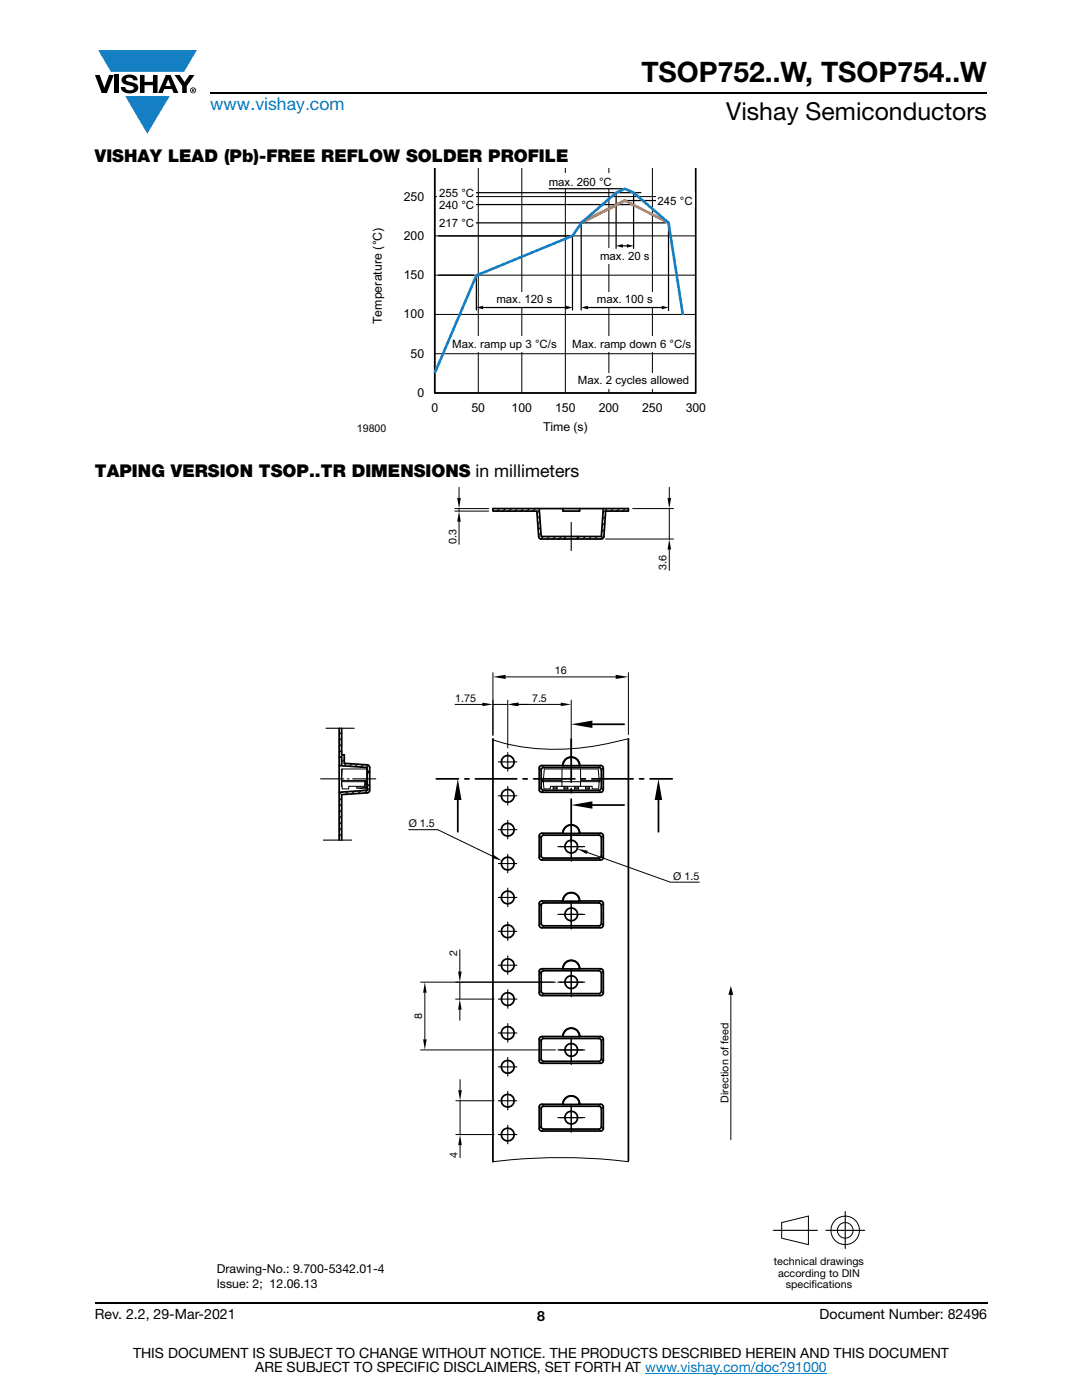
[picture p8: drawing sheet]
<svg xmlns="http://www.w3.org/2000/svg" width="216mm" height="279mm" viewBox="0 0 216 279" stroke-linecap="round" stroke-linejoin="round" font-family="sans-serif">
<g fill="#147fc3">
<path d="M19.6 10h19.7l-2.6 4.3h-1.1h-13.5z"/>
<path d="M25 19.2h8.9l-4.5 7.5z"/>
</g>
<g fill="#000">
<path d="M18.9 15h1l.9 2.5 1-2.5h.9l-1.4 3.6h-1zM22.9 15h.9v3.6h-.9zM24.6 15.3a2.1 2.1 0 0 1 2.8 .3l.1 .4h-.9a.79 .79 0 0 0-.7-.5 .79 .79 0 0 0-.8 .4l.3 .3 1 .2a1.08 1.08 0 0 1 1.2 1 1.08 1.08 0 0 1-1.1 1.2 1.73 1.73 0 0 1-2.4-1.2h.9a.96 .96 0 0 0 .8 .6 .96 .96 0 0 0 .9-.4 1.31 1.31 0 0 0-1.2-.6 1.03 1.03 0 0 1-1.1-.6 1.03 1.03 0 0 1 .2-1.1zM27.9 15h.9v1.3h1.7v-1.3h.9v3.6h-.9v-1.6h-1.7v1.6h-.9zM34.8 15h1.1l.9 1.4 1-1.4h1l-1.5 2.2v1.4h-.9v-1.4z"/>
<path d="M33.6 15.9l.5 1.3h-1.1zM33.1 15l-1.6 3.6h1l.3-.8h1.5l.3 .8h1l-1.6-3.6z"/>
<path d="M38.4 17.8h.2v.2h-.2zM38.3 17.7v.7h.1v-.3l.4 .3-.2-.3 .2-.2-.1-.2z"/>
<path d="M38.1 18a.46 .46 0 0 1 .9 0 .46 .46 0 0 1-.9 0zM37.9 18a.6 .6 0 0 0 1.2 0 .6 .6 0 0 0-1.2 0z"/>
</g>
<path d="M42 18.6h155M18.9 260h178.1" fill="none" stroke="#000" stroke-width=".36"/>
<path d="M128.7 274h36.3" fill="none" stroke="#007ec4" stroke-width=".2"/>
<path d="M86.8 33.5v44.9h52v-44.9" fill="none" stroke="#000" stroke-width=".34"/>
<path d="M86.7 33.5v44.9h52.1M86.7 39.2h52.1M95.4 33.5v44.9M104.1 33.5v44.9M112.8 33.5v44.9M121.5 33.5v44.9M130.2 33.5v44.9M86.7 47.1h52.1M86.7 54.9h52.1M86.7 62.8h52.1M86.7 70.6h52.1" fill="none" stroke="#000" stroke-width=".2"/>
<g fill="#fff">
<path d="M98.8 58.3h11.7v3.1h-11.7z"/>
<path d="M118.8 58.3h11.7v3.1h-11.7z"/>
<path d="M119.5 49.6h10.4v3h-10.4z"/>
<path d="M89.9 67.1h21.6v3.1h-21.6z"/>
<path d="M108.9 34.7h13.7v3h-13.7z"/>
</g>
<path d="M87.6 38.5h40.3M109.6 37.7h15.2M122.9 38.4v11.2M126.4 38.5v11.1M87.5 54.9h7M87.5 47.1h26.7M87.5 40.8h38.9M87.5 44.5h45.3M124 49.1h1.3M124.8 40h8.7" fill="none" stroke="#000" stroke-width=".25"/>
<path d="M124.7 40l-8.7 4.5" fill="none" stroke="#000" stroke-width=".53"/>
<path d="M122.9 49.1l1.4-.4v.7zM125.1 48.7l1.3 .4-1.3 .3z" fill="#000"/>
<g fill="#fff">
<path d="M130.9 38.4h7.6v3.1h-7.6z"/>
<path d="M87.3 42.9h7.6v3.1h-7.6z"/>
<path d="M87.3 36.9h7.6v3.1h-7.6z"/>
<path d="M87.3 39.3h7.6v3h-7.6z"/>
<path d="M113.8 67.1h24.5v3.1h-24.5z"/>
<path d="M115.1 74.4h22.7v3.1h-22.7z"/>
</g>
<path d="M95.1 55v6.9M114.2 47v14.9M116 44.5v17.4M133.4 44.3v17.7M96.1 61.4h17M117.1 61.4h15.2" fill="none" stroke="#000" stroke-width=".25"/>
<path d="M95.1 61.4l1.3-.4v.7zM112.9 61l1.3 .4-1.3 .3zM116 61.4l1.3-.4v.7zM132.1 61l1.3 .4-1.3 .3zM145.8 196.8l.5 1.7h-1z" fill="#000"/>
<path d="M116 44.5l8.7-4.5 8.7 4.5" fill="none" stroke="#f16b22" stroke-width=".53"/>
<path d="M136.3 62.9l-2.9-18.4-7-6-1.7-.8-1.8 .8-6.9 6-1.8 2.6-19.1 7.9-8.3 19.4" fill="none" stroke="#147fc3" stroke-width=".53"/>
<g fill="none" stroke="#000" stroke-width=".35">
<path d="M98.4 101.5h27v.5h-4.5l-.4 5.1-.4 .5h-12.1l-.3-.1-.2-.4-.4-5.1h-8.7zM107.6 101.5l.4 5.6h12l.4-5.6M112.3 101.5v.5h3.3l.1-.5M112.7 107.1v.5M115.2 107.1v.5M67.7 145.3v22.4M67.7 152.8l5.6 .4v4.5l-5.6 .4M67.7 151.1h.5v1.7M68.2 145.3v5.3h.5v1.7l4.6 .4 .4 .2 .1 4.8-.2 .4-.3 .1-5.1 .4v9.1M73.3 156.7h.5M73.3 154.2h.5M87.1 155.4h4.4"/>
<path d="M91.3 159.7v6.3M92.8 155.4h.8M94.9 155.4h8.2M98.4 147.4v84.4M104.4 155.4h.8M106.5 155.4h8.2M112.3 152.8h.1M112.3 152.8a1.69 1.69 0 0 1 1.7-1.7 1.69 1.69 0 0 1 1.7 1.7M112.3 152.8h-4.2l-.4 .2-.1 4.6 .2 .4h12.4l.2-.4v-4.3l-.1-.3-.4-.2h-4.2M113 151.5a1.66 1.66 0 0 1 1.7-.2 1.66 1.66 0 0 1 .9 1.5h-3.3l.3-.9zM114 147.5v8.6M114 157.4v.8"/>
<path d="M114 159.5v8.6M115.7 152.8h-.1M116 155.4h.8M118.1 155.4h8.2M118.2 144.5h6.3M120 153.7l-.1-.3-.4-.2h-11.2l-.2 .2-.1 .3v3.7l.5 .3h11.1l.3-.2 .1-.3v-3.5M125.4 147.4v84.3M127.6 155.4h.8M129.7 155.4h4.4M131.4 159.7v6.3M108.1 166.9l.4-.2h11.1l.3 .2 .1 .3v3.7l-.5 .3h-11.2l-.2-.2-.1-.3zM112.3 166.3h.1"/>
<path d="M112.3 179.8v.1M112.3 166.3a1.69 1.69 0 0 1 1.7-1.7 1.69 1.69 0 0 1 1.7 1.7M112.3 179.8a1.69 1.69 0 0 1 1.7-1.7 1.69 1.69 0 0 1 1.7 1.7M112.3 166.3h-4.2l-.4 .2-.1 4.6 .2 .4h12.4l.2-.4v-4.3l-.1-.3-.4-.2h-4.2M112.3 179.8h-4.2l-.4 .2-.1 4.6 .2 .5h12.4l.2-.5v-4.3l-.1-.3-.4-.2h-4.2M113 178.5a1.66 1.66 0 0 1 1.7-.2 1.66 1.66 0 0 1 .9 1.6h-3.3l.3-1zM113 165a1.66 1.66 0 0 1 1.7-.2 1.66 1.66 0 0 1 .9 1.5h-3.3l.3-.9zM115.7 166.3h-.1M115.7 179.8l-.1 .1M118.2 160.7h6.3M108.1 193.9l.4-.2 11.1 .1 .3 .1 .1 .3v3.7l-.5 .4h-11.2l-.2-.2-.1-.3zM108.2 180.3l11.4-.1 .3 .2 .1 .3v3.7l-.2 .3-.3 .1-11.2-.1-.2-.1-.1-.3v-3.6z"/>
<path d="M112.3 193.3v.1M112.3 193.3a1.69 1.69 0 0 1 1.7-1.7 1.69 1.69 0 0 1 1.7 1.7M112.3 193.3h-4.2l-.4 .2-.1 4.7 .2 .4 .3 .1h11.8l.3-.1 .2-.4v-4.3l-.1-.4-.4-.2h-4.2M113 192a1.66 1.66 0 0 1 1.7-.1 1.66 1.66 0 0 1 .9 1.5h-3.3l.3-.9zM115.7 193.3l-.1 .1M108.1 207.5l.4-.3 11.1 .1 .3 .2 .1 .3v3.7l-.5 .3h-11.2l-.2-.2-.1-.3zM112.3 206.9h.1M112.3 206.9a1.69 1.69 0 0 1 1.7-1.7 1.69 1.69 0 0 1 1.7 1.7M112.3 206.9h-4.2l-.4 .2-.1 4.6 .2 .4h12.4l.2-.4v-4.3l-.1-.3-.4-.2h-4.2M113 219.1a1.66 1.66 0 0 1 1.7-.2 1.66 1.66 0 0 1 .9 1.5h-3.3l.3-.9zM113 205.5a1.66 1.66 0 0 1 1.7-.1 1.66 1.66 0 0 1 .9 1.5h-3.3l.3-.9zM115.7 206.9h-.1"/>
<path d="M108.1 221l.4-.2h11.1l.3 .2 .1 .3v3.7l-.5 .3h-11.2l-.2-.2-.1-.3zM112.3 220.4h.1M112.3 220.4a1.69 1.69 0 0 1 1.7-1.7 1.69 1.69 0 0 1 1.7 1.7M112.3 220.4h-4.2l-.4 .2-.1 4.6 .2 .4h12.4l.2-.4v-4.3l-.1-.3-.4-.2h-4.2M115.7 220.4h-.1"/>
<circle cx="101.3" cy="158.8" r="1.27"/>
<circle cx="101.3" cy="152.1" r="1.27"/>
<circle cx="101.3" cy="165.6" r="1.27"/>
<circle cx="101.3" cy="179.1" r="1.27"/>
<circle cx="101.3" cy="172.3" r="1.27"/>
<circle cx="114" cy="169" r="1.27"/>
<circle cx="101.3" cy="192.6" r="1.27"/>
<circle cx="101.3" cy="185.9" r="1.27"/>
<circle cx="101.3" cy="199.4" r="1.27"/>
<circle cx="114" cy="182.5" r="1.27"/>
<circle cx="114" cy="196" r="1.26"/>
<circle cx="101.3" cy="212.9" r="1.27"/>
<circle cx="101.3" cy="206.2" r="1.27"/>
<circle cx="101.3" cy="219.7" r="1.27"/>
<circle cx="114" cy="209.5" r="1.26"/>
<circle cx="101.3" cy="226.4" r="1.27"/>
<circle cx="114" cy="223.1" r="1.26"/>
</g>
<g fill="none" stroke="#000" stroke-width=".2">
<path d="M91.6 97.3v2.1M133.5 97.3v2.1M90.8 101.5h6.7M90.8 102h6.7M91.6 101.5v.5M91.6 104.1v4.5M120.8 107.6h13.6M126.2 101.5h8.2M133.5 101.5v6.1M133.5 109.7v4.1M98.4 134.2v12.6M100.9 135.1h22"/>
<path d="M101.3 139.7v9.6M114 139.7v12.2M125.4 134.2v12.4M68.2 156l.1 .9M68.2 155.8v-2.3h5v2.3h-.2M68.2 155.8h4.8v.2h-4.8M68.2 155.8v.2M68.3 153.5l-.1 2.3M73 155.8l.2 .2v1.1l-.1 .2-.2 .1-1.7-.1v-.3l1.8 .2-.1-1.2-.2 .9h-3.1v.5h-1.3l-.1-1.4M90.8 140.6h5.4M98.4 140.6h2.9M107.6 153.2l.4 .5"/>
<path d="M108 157.2l-.4 .4M108.1 152.8l.4 .4M108.4 156h3.7v.9h-2.2l-.1 .5h-1.3zM108.4 155.8h-.2v.2h.2M108.5 157.7l-.4 .4M110.4 156.9v.5h.7v-.1h-.7M110.4 157h.7v.3M111.1 156.9v.1M111.9 140.6h-8.5M112.1 156h3.7v.9M112.5 156.9v.5h.8v-.1h-.8M112.5 157h.8"/>
<path d="M113.3 156.9v.4M114.7 157.3h.7v.1h-.7zM114.7 156.9v.1M115.4 156.9v.1h-.7v.3M115.4 157v.3M115.8 153.5v2.3h3.8l-.2-2.3h-10.8l-.2 2.3h3.7v-2.3M115.8 156h3.8l-.2 1.4h-1.2l-.1-.5h-6M116.8 156.9v.5h.8v-.1h-.8M116.8 157h.8v.3M117.6 156.9v.1M119.5 157.7l.4 .4M119.6 155.8h.1v.2h-.1"/>
<path d="M119.9 152.8l-.4 .4M120 157.2l.4 .4M120.4 153.3l-.4 .4M125.4 147.4a49.6 49.6 0 0 1-23.9 1.2l-3.1-1M81.5 165.6h5.8l11 5.3M107.6 166.7l.4 .5M108 170.7l-.4 .4M108.1 166.3l.4 .4M108.1 179.8l.4 .4M108.5 171.2l-.4 .4M117.2 170.1l16.6 6h5.7M119.5 171.2l.4 .4"/>
<path d="M119.9 166.3l-.4 .4M119.9 179.8l-.4 .4M120 170.7l.4 .4M120.4 166.8l-.4 .4M83.9 196h26.9M84.8 198.1v9.3M90.9 199.4h7.7M91.8 189.5v4.4M91.8 196v3.4M107.6 193.7l.4 .5M107.6 180.2l.4 .5M108 197.8l-.4 .4"/>
<path d="M108 184.3l-.4 .3M108.1 193.3l.4 .4M108.5 198.3l-.4 .4M108.5 184.8l-.4 .4M119.5 198.3l.4 .4M119.5 184.8l.4 .4M119.9 193.3l-.4 .4M120 197.8l.4 .4M120 184.3l.4 .3M120.4 193.9l-.4 .3M120.4 180.3l-.4 .4M145.8 198.2v29.2"/>
<path d="M83.9 209.5h26.9M91 219.7h7.6M91.8 201.5v2.1M91.8 215.5v2.1M91.8 219.7v6.7M107.6 207.2l.4 .6M108 211.3l-.4 .4M108.1 206.9l.4 .3M108.5 211.8l-.4 .4M119.5 211.8l.4 .4M119.9 206.9l-.4 .3M120 211.3l.4 .4"/>
<path d="M120.4 207.4l-.4 .4M91 226.4h7.6M91.8 228.5v2.5M98.4 231.8a111.5 111.5 0 0 1 27 0M107.6 220.8l.4 .5M108 224.8l-.4 .4M108.1 220.4l.4 .4M108.5 225.3l-.4 .4M119.5 225.3l.4 .4M119.9 220.4l-.4 .4M120 224.8l.4 .4M120.4 220.9l-.4 .4"/>
<path d="M156 244l5.3-1.3v5.7l-5.3-1.3z"/>
<circle cx="168.7" cy="245.5" r="2.85"/>
<circle cx="168.7" cy="245.5" r="1.56"/>
</g>
<g fill="#000">
<path d="M91.2 99.4h.7l-.3 2.1zM133.2 99.4h.7l-.4 2.1zM91.6 102l.3 2.1h-.7zM133.5 107.6l.4 2.1h-.7zM98.4 135.1l2.5-.4v.8zM122.9 134.7l2.5 .4-2.5 .4zM91.3 155.4l.8 4.3h-1.5zM96.2 140.2l2.2 .4-2.2 .3zM101.3 140.6l2.1-.4v.7zM111.9 140.2l2.1 .4-2.1 .3zM114 144.5l4.2-.7v1.5zM131.4 155.4l.7 4.3h-1.5z"/>
<path d="M98.4 170.6l1.8 1.2-2.1-.6zM114 160.7l4.2-.8v1.5zM115.2 169.4l2.1 .4-.3 .6zM84.8 196l.3 2.1h-.7zM91.4 193.9h.7l-.3 2.1zM84.4 207.4h.7l-.3 2.1zM91.8 199.4l.3 2.1h-.7zM91.4 217.6h.7l-.3 2.1zM91.8 226.4l.3 2.1h-.7z"/>
</g>
<g fill="none" stroke="#000" stroke-width=".22">
<path d="M98.5 101.5l-.1 .1M99.7 101.5l-.6 .5M100.8 101.5l-.5 .5M102 101.5l-.5 .5M103.2 101.5l-.5 .5M104.4 101.5l-.5 .5M105.6 101.5l-.5 .5M106.8 101.5l-.5 .5M107.6 101.9l-.4 .5M107.7 103l-.5 .5M107.8 104.1l-.5 .5M107.9 105.2l-.5 .5"/>
<path d="M107.9 106.3l-.4 .5M108.4 107.1l-.5 .5M109.6 107.1l-.5 .5M110.8 107.1l-.5 .5M112 107.1l-.5 .5M112.7 107.5v.1M114 104.3v5.6M115.6 107.1l-.4 .3M116.8 107.1l-.5 .5M118 107.1l-.5 .5M119.2 107.1l-.5 .5M120.5 106.9l-.6 .7"/>
<path d="M120.6 105.6l-.5 .6M120.7 104.4l-.6 .5M120.8 103.1l-.6 .5M121.2 101.5l-.9 .8M122.4 101.5l-.5 .5M123.6 101.5l-.6 .5M124.7 101.5l-.5 .5M64 155.4h4.6M65 145.3h5.7M67.8 145.3l-.1 .1M68.2 158.1l-.5 .5M68.2 159.3l-.5 .5"/>
<path d="M68.2 146.1l-.5 .5M68.2 149.7l-.5 .5M68.2 147.3l-.5 .5M68.2 148.5l-.5 .5M68.4 150.6l-.4 .5M68.7 151.6l-.5 .5M69.1 152.4l-.5 .4M69.3 155.4h.3M69.4 158l-.5 .5M70.2 152.4l-.5 .5M70.4 155.4h4.6M70.7 157.9l-.5 .5"/>
<path d="M71.3 152.5l-.4 .5M72 157.8l-.5 .6M72.5 152.6l-.5 .5M73.5 152.7l-.4 .5M73.8 157.3l-1 1M73.8 153.7l-.5 .5M99.4 152.1h3.7M101.3 150.2v3.7M101.3 157v3.7M103.1 158.8h-3.7M64.5 167.7h5.7M68.2 167.6l-.1 .1"/>
<path d="M68.2 160.4l-.5 .5M68.2 161.6l-.5 .6M68.2 162.8l-.5 .5M68.2 164l-.5 .5M68.2 165.2l-.5 .5M68.2 166.4l-.5 .5M99.4 179.1h3.7M99.4 172.3h3.7M99.4 165.6h3.7M101.3 163.7v3.7M101.3 170.5v3.7M101.3 177.2v3.8"/>
<path d="M111.3 169h2.7v2.9M111.7 169h4.6M114 166.7v4.6M114 166.3v2.7h2.7M114 179.8v2.7h2.7M99.4 185.9h3.7M99.4 192.6h3.7M101.3 184v3.7M101.3 190.8v3.7M101.3 197.5v3.7M103.1 199.4h-3.7M111.3 196h2.7v2.9"/>
<path d="M111.3 182.5h2.7v2.9M111.7 182.5h4.6M111.7 196h4.6M114 180.2v4.6M114 193.7v4.6M114 193.3v2.7h2.7M99.4 219.7h3.7M99.4 212.9h3.7M99.4 206.2h3.7M101.3 204.3v3.7M101.3 211v3.7M101.3 217.8v3.7"/>
<path d="M111.3 209.5h2.7v3M111.7 209.5h4.6M114 207.2v4.6M114 206.8v2.7h2.7M101.3 224.6v3.7M103.1 226.4h-3.7M111.3 223h2.7v3M111.7 223h4.6M114 220.7v4.7M114 220.4v2.6h2.7M154.3 245.5h8.8M164.8 245.5h7.7"/>
<path d="M168.7 241.8v7.4"/>
</g>
<text font-size="5.6" x="128" y="16.4">TSOP752..W, TSOP754..W</text>
<text font-size="4.9" x="144.9" y="24">Vishay Semiconductors</text>
<text font-size="3.5" fill="#007ec4" x="42" y="21.9">www.vishay.com</text>
<g font-size="3.5">
<text x="18.9" y="32.3">VISHAY LEAD (Pb)-FREE REFLOW SOLDER PROFILE</text>
<text x="18.9" y="95.1">TAPING VERSION TSOP..TR DIMENSIONS in millimeters</text>
</g>
<g font-size="2.8">
<text x="18.9" y="263.3">Rev. 2.2, 29-Mar-2021</text>
<text x="107.2" y="263.6">8</text>
<text x="163.6" y="263.3">Document Number: 82496</text>
<text x="26.5" y="271">THIS DOCUMENT IS SUBJECT TO CHANGE WITHOUT NOTICE. THE PRODUCTS DESCRIBED HEREIN AND THIS DOCUMENT</text>
<text x="50.9" y="273.8">ARE SUBJECT TO SPECIFIC DISCLAIMERS, SET FORTH AT www.vishay.com/doc?91000</text>
</g>
<g font-size="2.5">
<text x="80.6" y="40">250</text>
<text x="80.6" y="47.9">200</text>
<text x="80.6" y="55.7">150</text>
<text x="76.2" y="64.7" transform="rotate(-90 76.2 64.7)">Temperature (°C)</text>
<text x="80.5" y="63.5">100</text>
<text x="81.9" y="71.4">50</text>
<text x="83.3" y="79.2">0</text>
<text x="86.1" y="82.2">0</text>
<text x="94.1" y="82.2">50</text>
<text x="102.1" y="82.2">100</text>
<text x="110.8" y="82.2">150</text>
<text x="119.5" y="82.2">200</text>
<text x="128.1" y="82.2">250</text>
<text x="136.8" y="82.2">300</text>
<text x="108.4" y="86.1">Time (s)</text>
<text x="43.3" y="254">Drawing-No.: 9.700-5342.01-4</text>
<text x="43.3" y="257.1">Issue: 2; 12.06.13</text>
</g>
<g font-size="2.3">
<text x="87.6" y="41.7">240 °C</text>
<text x="87.6" y="39.3">255 °C</text>
<text x="109.5" y="37.1">max. 260 °C</text>
<text x="131.2" y="40.8">245 °C</text>
<text x="87.6" y="45.3">217 °C</text>
<text x="119.7" y="51.8">max. 20 s</text>
<text x="99.1" y="60.6">max. 120 s</text>
<text x="119.1" y="60.6">max. 100 s</text>
<text x="90.3" y="69.4">Max. ramp up 3 °C/s</text>
<text x="114.2" y="69.4">Max. ramp down 6 °C/s</text>
<text x="115.3" y="76.7">Max. 2 cycles allowed</text>
</g>
<text font-size="2.1" fill="#040503" x="71.2" y="86.2">19800</text>
<g font-size="2.1">
<text x="91.1" y="108.6" transform="rotate(-90 91.1 108.6)">0.3</text>
<text x="133" y="113.8" transform="rotate(-90 133 113.8)">3.6</text>
<text x="110.7" y="134.6">16</text>
<text x="90.8" y="140">1.75</text>
<text x="106.2" y="140">7.5</text>
<text x="81.5" y="165.1">Ø 1.5</text>
<text x="134.3" y="175.6">Ø 1.5</text>
<text x="91.3" y="190.7" transform="rotate(-90 91.3 190.7)">2</text>
<text x="84.3" y="203.4" transform="rotate(-90 84.3 203.4)">8</text>
<text x="145.4" y="220" transform="rotate(-90 145.4 220)">Direction of feed</text>
<text x="91.3" y="231" transform="rotate(-90 91.3 231)">4</text>
<text x="154.4" y="252.5">technical drawings</text>
<text x="155.3" y="254.8">according to DIN</text>
<text x="156.8" y="257.1">specif</text>
<text x="161.9" y="257.1">ications</text>
</g>
</svg>
